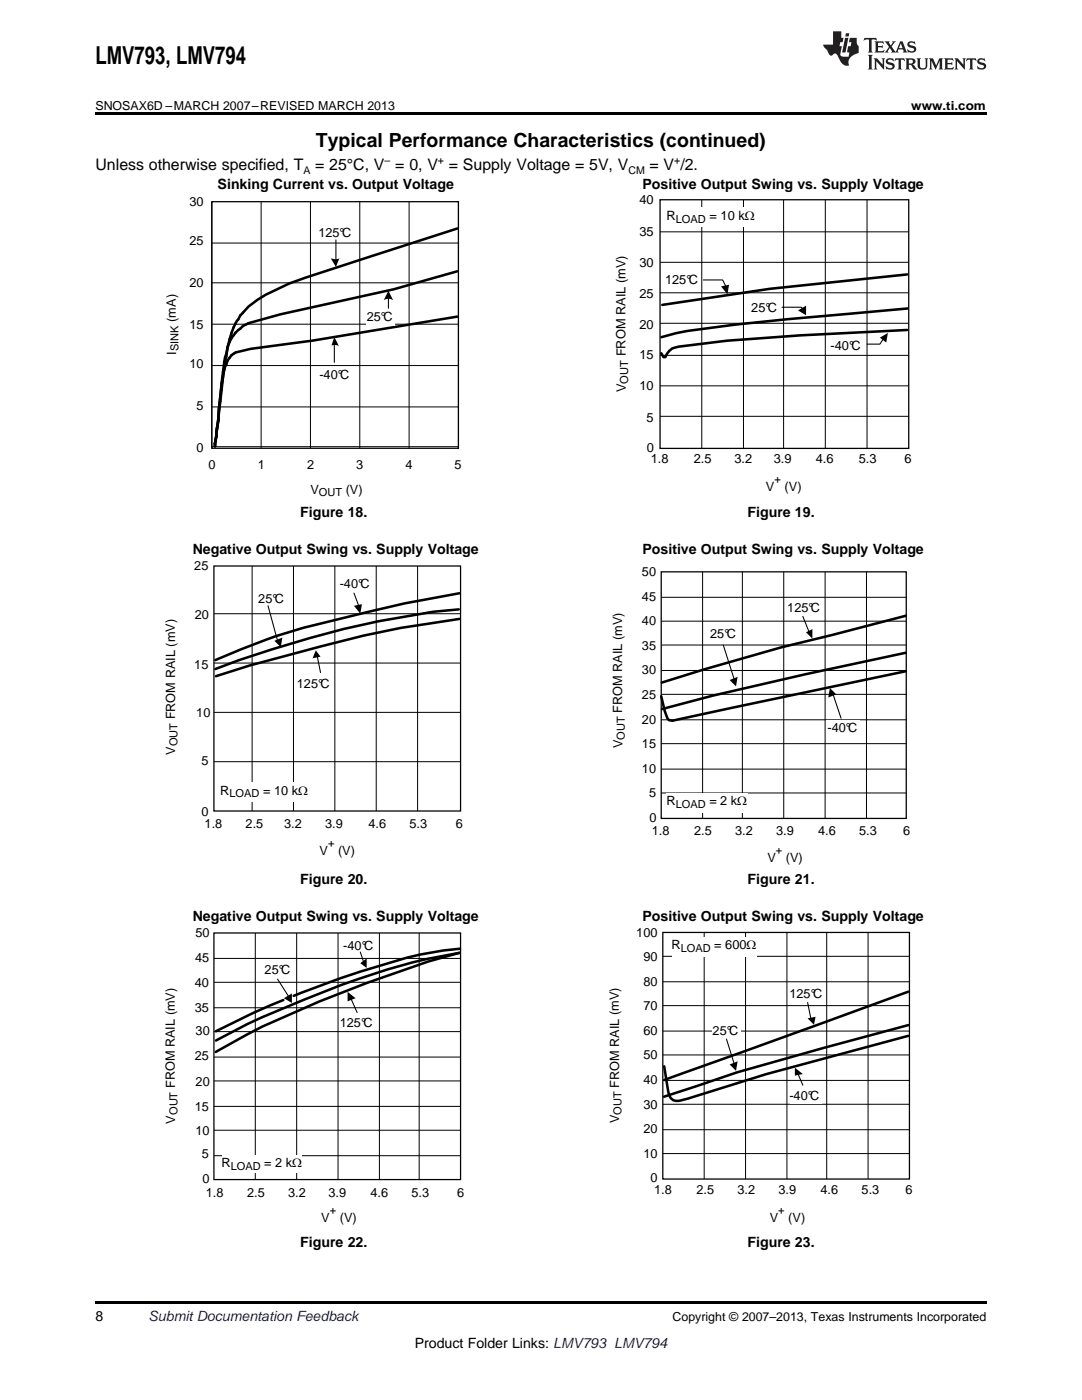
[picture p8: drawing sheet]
<svg xmlns="http://www.w3.org/2000/svg" width="216mm" height="279mm" viewBox="0 0 216 279" stroke-linecap="round" stroke-linejoin="round" font-family="sans-serif">
<path d="M19 259.7h177.8v.5h-177.8z" fill="#000"/>
<g fill="#fff">
<path d="M66.9 250.5h.3v.7h-.3z"/>
<path d="M156.1 250.5h.4v.7h-.4z"/>
</g>
<g fill="#fff">
<path d="M67.8 202.7h7v2.9h-7z" fill-rule="evenodd"/>
<path d="M52.8 192.2h5.8v2.9h-5.8z" fill-rule="evenodd"/>
<path d="M68.4 187.5h6.7v2.8h-6.7z" fill-rule="evenodd"/>
</g>
<path d="M55.4 195.4l2.2 3.5M70 199.2l1.3 2.9M71.9 190l.6 1.9" fill="none" stroke="#000" stroke-width=".21"/>
<path d="M56.7 199.2l1.5-.9v1.9zM69.4 197.9l1.5 1.3-1.5 .6zM71.9 192.2l1.3-.9v1.9z" fill="#000"/>
<g fill="none" stroke="#000" stroke-width=".2">
<path d="M42.7 196h49.2M42.7 191.3h49.2M50.9 186.2v49.2M59.2 186.2v49.2M67.5 186.2v49.2M75.7 186.2v49.2M83.6 186.2v49.2M42.7 215.7h49.2M42.7 211h49.2M42.7 205.9h49.2M42.7 201.1h49.2M42.7 230.6h49.2"/>
<path d="M42.7 225.6h49.2M42.7 220.8h49.2"/>
</g>
<path d="M42.7 186.2h49.2v49.2h-49.2z" fill="none" stroke="#000" stroke-width=".25"/>
<path d="M44.3 230.6h15.8v3.5h-15.8z" fill-rule="evenodd" fill="#fff"/>
<path d="M56.5 199.6l-6.2 2.7-7.2 3.5M91.8 189.3a77.1 77.1 0 0 0-19.8 4.6l-4.1 1.3-9.3 3.5M181.2 197.9l-48.7 17.6M43.1 207.7a184.4 184.4 0 0 1 42.2-16.3l6.4-1.2-6.2 1.7a253.9 253.9 0 0 0-36.2 14.6l-6.3 3.4M181.2 204.6l-16.9 4.5-17.2 4.9-14.6 4.9M181.2 206.7l-28.3 7.7-15.6 4.9a4.1 4.1 0 0 1-3 .3 2.09 2.09 0 0 1-.9-1.6l-.9-5.2" fill="none" stroke="#000" stroke-width=".51"/>
<path d="M159.2 214.3l1 2.3M161.1 200.1l.7 3.1" fill="none" stroke="#000" stroke-width=".21"/>
<path d="M158.6 213.1l1.6 1.2-1.6 .4zM161.1 203.2l1.6-.3-.3 1.6z" fill="#000"/>
<g fill="none" stroke="#000" stroke-width=".2">
<path d="M132.3 195.9h49.2M132.3 190.9h49.2M140.5 186.1v49.2M148.8 186.1v49.2M157 186.1v49.2M165 186.1v49.2M173.2 186.1v49.2M132.3 215.6h49.2M132.3 210.5h49.2M132.3 205.8h49.2M132.3 200.7h49.2M132.3 230.2h49.2"/>
<path d="M132.3 225.5h49.2M132.3 220.4h49.2"/>
</g>
<path d="M132.3 186.1h49.2v49.2h-49.2z" fill="none" stroke="#000" stroke-width=".25"/>
<g fill="#fff">
<path d="M157.7 196.9h6.9v3.2h-6.9z" fill-rule="evenodd"/>
<path d="M142.1 204.2h5.7v3.2h-5.7z" fill-rule="evenodd"/>
<path d="M157.7 217.2h6.3v3.2h-6.3z" fill-rule="evenodd"/>
</g>
<path d="M145 207.4l1.5 5" fill="none" stroke="#000" stroke-width=".21"/>
<path d="M145.6 212.4l1.6-.6-.3 1.9z" fill="#000"/>
<path d="M134.2 187h16.8v3.9h-16.8z" fill-rule="evenodd" fill="#fff"/>
<g fill="#fff">
<path d="M66.9 178.2h.3v.7h-.3z"/>
<path d="M156.1 178.2h.4v.7h-.4z"/>
</g>
<path d="M180.8 122.9l-14.8 3.8-10.1 2.5-15.4 4.4-8.4 2.6M180.8 130.3l-20 4.3-18.6 4.2-10.1 2.7M180.8 134l-46.6 9.8-.7-.1-.3-.4-.5-1.4-.8-2.9" fill="none" stroke="#000" stroke-width=".51"/>
<g fill="none" stroke="#000" stroke-width=".2">
<path d="M131.9 119.2h48.9M140.2 114.1v49.2M148.1 114.1v49.2M156.4 114.1v49.2M164.6 114.1v49.2M172.9 114.1v49.2M131.9 138.6h48.9M131.9 133.8h48.9M131.9 128.7h48.9M131.9 124h48.9M131.9 158.3h48.9M131.9 153.5h48.9"/>
<path d="M131.9 148.4h48.9M131.9 143.7h48.9"/>
</g>
<path d="M131.9 114.1h48.9v49.2h-48.9z" fill="none" stroke="#000" stroke-width=".25"/>
<g fill="#fff">
<path d="M157 119.8h7.3v3.2h-7.3z" fill-rule="evenodd"/>
<path d="M141.8 125.2h5.7v2.9h-5.7z" fill-rule="evenodd"/>
<path d="M165 143.7h6.6v3.1h-6.6z" fill-rule="evenodd"/>
</g>
<path d="M144.3 128.7l2.2 7M160.2 123l1.3 3.2M166.2 138.6l1.6 4.7" fill="none" stroke="#000" stroke-width=".21"/>
<path d="M145.6 135.7l1.6-.6-.3 1.9zM160.8 126.2l1.3-.6v1.9zM165.6 137.3l1.3 1.3-1.6 .6z" fill="#000"/>
<path d="M132.9 158.3h16.2v3.8h-16.2z" fill-rule="evenodd" fill="#fff"/>
<path d="M91.7 118.4l-11 2-20.2 4.9a128.4 128.4 0 0 0-17.5 6.4M91.5 121.6l-5.1 .5a211 211 0 0 0-43.4 11.4M91.7 123.5a186.6 186.6 0 0 0-27.7 5.5l-14.1 3.8-6.8 2.2" fill="none" stroke="#000" stroke-width=".51"/>
<path d="M42.7 113h49.2v48.9h-49.2z" fill="none" stroke="#000" stroke-width=".25"/>
<path d="M50.3 113v48.9M58.6 113v48.9M66.8 113v48.9M75.1 113v48.9M83.3 113v48.9M42.7 132.3h49.2M42.7 122.5h49.2M42.7 152h49.2M42.7 142.2h49.2" fill="none" stroke="#000" stroke-width=".2"/>
<g fill="#fff">
<path d="M67.8 114.9h6.6v3.1h-6.6z" fill-rule="evenodd"/>
<path d="M51.6 118h5.7v3.2h-5.7z" fill-rule="evenodd"/>
<path d="M59.2 134.9h7v3.1h-7z" fill-rule="evenodd"/>
</g>
<path d="M70.6 118.4l1 2.5M53.5 120.9l1.9 7M63.3 131.1l.7 3.1" fill="none" stroke="#000" stroke-width=".21"/>
<path d="M54.8 127.9l1.5-.7-.3 2zM63 129.8l1 1.3-1.6 .3zM70.6 120.9l1.6-.3-.3 1.9z" fill="#000"/>
<path d="M44 156.1h17.4v3.8h-17.4z" fill-rule="evenodd" fill="#fff"/>
<g fill="#fff">
<path d="M66.9 104.9h.3v.7h-.3z"/>
<path d="M156.1 104.9h.4v.7h-.4z"/>
</g>
<path d="M42.3 40.3h49.2v49.2h-49.2z" fill="none" stroke="#000" stroke-width=".25"/>
<path d="M42.3 40.3v49.2M42.3 56.4h49.2M42.3 48.5h49.2M52.1 40.3v49.2M61.9 40.3v49.2M71.8 40.3v49.2M81.6 40.3v49.2M91.5 40.3v49.2M42.3 73h49.2M42.3 64.7h49.2M42.3 81.2h49.2M42.3 89.1h49.2" fill="none" stroke="#000" stroke-width=".2"/>
<g fill="none" stroke="#000" stroke-width=".51">
<path d="M91.2 54.2l-12.6 3.5-22.6 5-6.5 1.8M91.2 45.6l-30.2 9.8a32.7 32.7 0 0 0-11.4 5.8 13.5 13.5 0 0 0-4.2 8.1M45.4 69.3a163.1 163.1 0 0 0-1.8 14.8l-.3 1.5M45.4 69.3a82.5 82.5 0 0 0-1.7 12.4M47 70.3l-.8 .6-.8 1-.2 .8a22.8 22.8 0 0 0-1.2 6.6M49.5 64.5a7.6 7.6 0 0 0-4.1 4.8M91.2 63.2l-28.7 4.8-12.5 1.6-2.9 .7M42.9 88.5v.6M43 88l-.1 .5M43 88l-.1 .8M43.2 87l-.3 1.5M43.2 87l-.2 1"/>
<path d="M43.3 85.6l-.1 1.4M43.3 85.6l-.3 2.4M43.6 83.5l-.4 3.5M43.7 81.4l-.4 4.2"/>
</g>
<g fill="#fff">
<path d="M63.5 45h7v2.9h-7z" fill-rule="evenodd"/>
<path d="M73.1 61.8h5.7v3.2h-5.7z" fill-rule="evenodd"/>
<path d="M63.9 73.3h6.3v3.1h-6.3z" fill-rule="evenodd"/>
</g>
<path d="M67 47.9v4.1M77.5 59.3v2.2M66.7 68.5v3.8" fill="none" stroke="#000" stroke-width=".21"/>
<g fill="#000">
<path d="M66.1 51.5a1.84 1.84 0 0 0 1.7 0l-.8 1.8-.9-1.6z" fill-rule="evenodd"/>
<path d="M77.5 58l1 1.9a1.67 1.67 0 0 0-1.9 0z" fill-rule="evenodd"/>
<path d="M66.7 67.2l1 1.9a1.46 1.46 0 0 0-1.7-.1l.1 .1z" fill-rule="evenodd"/>
</g>
<path d="M181 54.8l-27.3 2.8-21.5 3.2M181 65.9l-21.3 1-14.7 1.1-9.6 1.2a2.95 2.95 0 0 0-2.7 2.1h-.3l-.5-.8M181.1 61.6l-11.8 1a352 352 0 0 0-34.4 3.9l-2.9 .8" fill="none" stroke="#000" stroke-width=".51"/>
<path d="M140 39.9v49.6M148.4 39.9v49.6M156.4 39.9v49.6M164.7 39.9v49.6M173 39.9v49.6M131.7 58.4h49.6M131.7 52.4h49.6M131.7 46.3h49.6M131.7 77h49.6M131.7 70.9h49.6M131.7 64.5h49.6M131.7 83.1h49.6" fill="none" stroke="#000" stroke-width=".2"/>
<path d="M131.7 39.9h49.6v49.6h-49.6z" fill="none" stroke="#000" stroke-width=".26"/>
<g fill="#fff">
<path d="M132.7 54.3h7v3.2h-7z" fill-rule="evenodd"/>
<path d="M150 60h5.7v2.9h-5.7z" fill-rule="evenodd"/>
<path d="M165.6 67.4h6.8v3.2h-6.8z" fill-rule="evenodd"/>
<path d="M133 41.5h17.6v3.8h-17.6z" fill-rule="evenodd"/>
</g>
<path d="M140.3 55.9h3.9l.6 1.3M156 61.3h3.9l.3 .3M176.2 67.7l-.6 1h-2.6" fill="none" stroke="#000" stroke-width=".21"/>
<path d="M143.9 57.2l1.6-.4-.3 2zM159.2 62l1.6-1v1.9zM175.6 67.4l1.6-1-.4 2z" fill="#000"/>
<path d="M19 22.5h177.8v.5h-177.8z" fill="#000"/>
<g fill="#231f20">
<path d="M172.5 7.6l-.1 .5 .4-.2h.6v.1v2.1l-.2 .4h.9l-.2-.4v-2.1l.1-.1h.5l.5 .2-.2-.5zM174.5 8.3l.2 .3v1.5l-.2 .4h1.8l.2-.6a1.04 1.04 0 0 1-1.3 .2v-.7h.6l.3 .2v-.6l-.3 .2h-.6v-.6l.8-.1 .4 .3-.2-.5zM176.5 8.3l.9 1.1-.9 1.1h.8l-.2-.2 .4-.7 .5 .7-.2 .2h1.5l-.2-.2 .2-.4h.9l.1 .4-.2 .2h1l-.3-.3-.7-1.9h-.5l-.9 2-.8-1 .9-1h-.8l.1 .3-.4 .5-.3-.6 .1-.2zM179.7 8.6l.4 1h-.7zM181.3 8.4a.63 .63 0 0 0-.2 .7 .63 .63 0 0 0 .6 .4l.6 .2 .1 .2a.75 .75 0 0 1-.7 .4 .75 .75 0 0 1-.6-.5l.1 .7 .1-.1a1.11 1.11 0 0 0 1.5-.6 1.13 1.13 0 0 0-1.2-.8l-.1-.4a1.04 1.04 0 0 1 1.2 .2l-.2-.5-.2 .1-.4-.2zM173.2 10.9l.2 .4v2.2l-.2 .4h1l-.3-.4v-2.2l.3-.4zM174.3 11.6l.3 .4v1.5l-.3 .4h.8l-.2-.4v-1.3l1.5 1.7v-1.9l.2-.4h-.7l.2 .4v.9l-1.1-1.3zM177 11.8a.62 .62 0 0 0-.2 .7 .62 .62 0 0 0 .6 .4l.6 .1 .1 .3a.76 .76 0 0 1-.7 .3 .76 .76 0 0 1-.7-.4l.2 .7 .1-.1a1.11 1.11 0 0 0 1.5-.6 1.13 1.13 0 0 0-1.2-.8l-.1-.4a1.04 1.04 0 0 1 1.2 .2l-.2-.6-.2 .1-.5-.1zM178.7 11.6l-.2 .6a.61 .61 0 0 1 .8-.3v1.6l-.2 .4h.9l-.2-.4v-1.6a.63 .63 0 0 1 .7 .3l-.1-.6zM180.6 11.6l.3 .4v1.5l-.3 .4h1l-.2-.2-.1-.8 .6 .2a.76 .76 0 0 0 1.2 .7l-1-1a.58 .58 0 0 0 .6-.5 .58 .58 0 0 0-.5-.6zM181.4 11.9h.1a.45 .45 0 0 1 .5 .1 .45 .45 0 0 1 .1 .5l-.8 .2zM182.9 11.6l.2 .2a2.17 2.17 0 0 0 .3 1.9 .99 .99 0 0 0 1.6-.6v-1.1l.2-.4h-.7l.2 .2a1.92 1.92 0 0 1-.2 1.8 .6 .6 0 0 1-.9-.5v-1.1l.2-.4zM185.4 11.6l.2 .4v1.5l-.2 .4h.7l-.2-.4v-1.4l.8 1.8 .8-1.8v1.4l-.2 .4h.9l-.2-.4v-1.5l.2-.4h-.8l-.6 1.5-.6-1.5zM188.4 11.6l.2 .4v1.5l-.2 .4h1.8l.1-.6a1.04 1.04 0 0 1-1.2 .1v-.6h.5l.4 .2v-.6l-.4 .2h-.5v-.7h.8l.3 .3-.1-.6zM190.5 11.6l.2 .4v1.5l-.2 .4h.7l-.2-.4v-1.3l1.5 1.7v-1.9l.2-.4h-.7l.2 .4v.9l-1.1-1.3zM192.9 11.6l-.1 .6a.61 .61 0 0 1 .7-.3l.1 1.6-.3 .4h1l-.3-.4 .1-1.6a.63 .63 0 0 1 .7 .3l-.1-.6zM195.2 11.8a.62 .62 0 0 0-.2 .7 .62 .62 0 0 0 .6 .4l.6 .1 .1 .3a.76 .76 0 0 1-.7 .3 .76 .76 0 0 1-.6-.4l.1 .7 .1-.1a1.11 1.11 0 0 0 1.6-.6 1.13 1.13 0 0 0-1.3-.8l-.1-.4a1.04 1.04 0 0 1 1.2 .2l-.1-.6-.2 .1-.5-.1z"/>
<path d="M166.2 6.3v2.6h-1.9v.4l.8 .9a.91 .91 0 0 0 1 .8 .56 .56 0 0 1 .5-.3 .56 .56 0 0 1 .5 .3l.4 .8a1.53 1.53 0 0 0 1.9 1.2 1.54 1.54 0 0 1 1-2.1l.9-.3v-1.4a1.52 1.52 0 0 1-.4-1.6h-1.3l-.2 .8h.5l-.2 .8h-.5l-.1 1v.2l.4 .1-.2 .8a1.93 1.93 0 0 1-1.6-.3l.3-1.8h-.5l.2-.8h.4l.2-.8h-.4v-1.3zM168.6 7.6l-.6 2.9h.7l.6-2.9zM168.8 6.6l-.1 .7h.6l.2-.7z"/>
</g>
<text font-size="4.9" x="19" y="12.8">LMV793, LMV794</text>
<text font-size="3.9" x="63" y="29.3">Typical Performance Characteristics (continued)</text>
<g font-size="3.2">
<text x="19" y="34">Unless otherwise specified, T</text>
<text x="62.9" y="34">= 25°C, V = 0, V = Supply Voltage = 5V, V</text>
<text x="129.6" y="34">= V /2.</text>
</g>
<g font-size="2.8">
<text x="43.4" y="37.7">Sinking Current vs. Output Voltage</text>
<text x="128.2" y="37.7">Positive Output Swing vs. Supply Voltage</text>
<text x="59.9" y="103.2">Figure 18.</text>
<text x="149.2" y="103.2">Figure 19.</text>
<text x="38.5" y="110.6">Negative Output Swing vs. Supply Voltage</text>
<text x="128.2" y="110.6">Positive Output Swing vs. Supply Voltage</text>
<text x="59.9" y="176.4">Figure 20.</text>
<text x="149.2" y="176.4">Figure 21.</text>
<text x="38.5" y="183.8">Negative Output Swing vs. Supply Voltage</text>
<text x="128.2" y="183.8">Positive Output Swing vs. Supply Voltage</text>
<text x="59.9" y="248.8">Figure 22.</text>
<text x="149.2" y="248.8">Figure 23.</text>
<text x="19" y="263.6">8</text>
<text x="82.8" y="269">Product Folder Links: LMV793 LMV794</text>
</g>
<text font-size="2.8" fill="#0000c8" x="29.6" y="263.6">Submit Documentation Feedback</text>
<g font-size="2.6">
<text x="127.6" y="40.7">40</text>
<text x="127.6" y="47">35</text>
<text x="133" y="44">R</text>
<text x="141.6" y="44">= 10 k</text>
<text x="148.6" y="44">:</text>
<text x="127.6" y="53.2">30</text>
<text x="127.6" y="59.4">25</text>
<text x="132.7" y="56.7">125°C</text>
<text x="127.6" y="65.6">20</text>
<text x="149.9" y="62.3">25°C</text>
<text x="124.8" y="71.1" transform="rotate(-90 124.8 71.1)">FROM RAIL (mV)</text>
<text x="127.6" y="71.6">15</text>
<text x="165.7" y="69.8">-40°C</text>
<text x="127.6" y="77.8">10</text>
<text x="124.9" y="78.2" transform="rotate(-90 124.9 78.2)">V</text>
<text x="129" y="84.2">5</text>
<text x="129" y="90.1">0</text>
<text x="129.8" y="92.4">1.8</text>
<text x="138.4" y="92.4">2.5</text>
<text x="146.6" y="92.4">3.2</text>
<text x="154.4" y="92.5">3.9</text>
<text x="162.8" y="92.4">4.6</text>
<text x="171.4" y="92.4">5.3</text>
<text x="180.4" y="92.4">6</text>
<text x="152.8" y="98.1">V</text>
<text x="156.5" y="98.1">(V)</text>
</g>
<g font-size="2.5">
<text x="19" y="21.9">SNOSAX6D –MARCH 2007–REVISED MARCH 2013</text>
<text x="181.8" y="21.9">www.ti.com</text>
<text x="37.8" y="41.1">30</text>
<text x="63.5" y="47.2">125°C</text>
<text x="37.8" y="49">25</text>
<text x="37.8" y="57.4">20</text>
<text x="35.1" y="64.2" transform="rotate(-90 35.1 64.2)">(mA)</text>
<text x="37.8" y="65.6">15</text>
<text x="73.2" y="64.1">25°C</text>
<text x="35.1" y="70.8" transform="rotate(-90 35.1 70.8)">I</text>
<text x="37.8" y="73.5">10</text>
<text x="63.7" y="75.5">-40°C</text>
<text x="39.2" y="81.9">5</text>
<text x="39.2" y="90.1">0</text>
<text x="41.6" y="93.6">0</text>
<text x="51.4" y="93.6">1</text>
<text x="61.3" y="93.6">2</text>
<text x="71.1" y="93.6">3</text>
<text x="80.9" y="93.6">4</text>
<text x="90.7" y="93.6">5</text>
<text x="61.9" y="98.6">V</text>
<text x="69" y="98.6">(V)</text>
<text x="38.8" y="113.8">25</text>
<text x="67.8" y="117.3">-40°C</text>
<text x="128.1" y="119.9">45</text>
<text x="128.1" y="115">50</text>
<text x="38.9" y="123.4">20</text>
<text x="51.5" y="120.3">25°C</text>
<text x="128.1" y="124.8">40</text>
<text x="157.1" y="122.1">125°C</text>
<text x="128.1" y="129.7">35</text>
<text x="141.7" y="127.4">25°C</text>
<text x="38.8" y="133.5">15</text>
<text x="59.2" y="137.2">125°C</text>
<text x="128.1" y="134.6">30</text>
<text x="34.9" y="143.6" transform="rotate(-90 34.9 143.6)">FROM RAIL (mV)</text>
<text x="39.2" y="143.1">10</text>
<text x="124.2" y="142.3" transform="rotate(-90 124.2 142.3)">FROM RAIL (mV)</text>
<text x="128.1" y="139.5">25</text>
<text x="124.2" y="149.3" transform="rotate(-90 124.2 149.3)">V</text>
<text x="128.1" y="149.3">15</text>
<text x="128.1" y="144.4">20</text>
<text x="165.1" y="146">-40°C</text>
<text x="35" y="150.6" transform="rotate(-90 35 150.6)">V</text>
<text x="40.2" y="152.7">5</text>
<text x="128.1" y="154.2">10</text>
<text x="44" y="158.7">R</text>
<text x="52.5" y="158.7">= 10 k:</text>
<text x="129.5" y="159.1">5</text>
<text x="133" y="160.7">R</text>
<text x="141.5" y="160.7">= 2 k:</text>
<text x="40.2" y="162.8">0</text>
<text x="40.8" y="165.3">1.8</text>
<text x="49" y="165.2">2.5</text>
<text x="56.7" y="165.2">3.2</text>
<text x="64.9" y="165.2">3.9</text>
<text x="73.5" y="165.2">4.6</text>
<text x="81.7" y="165.2">5.3</text>
<text x="90.9" y="165.2">6</text>
<text x="129.6" y="164">0</text>
<text x="130.1" y="166.6">1.8</text>
<text x="138.5" y="166.6">2.5</text>
<text x="146.7" y="166.6">3.2</text>
<text x="154.9" y="166.6">3.9</text>
<text x="163.3" y="166.6">4.6</text>
<text x="171.4" y="166.6">5.3</text>
<text x="180.2" y="166.6">6</text>
<text x="63.8" y="170.6">V</text>
<text x="67.4" y="170.6">(V)</text>
<text x="153.1" y="172">V</text>
<text x="156.8" y="172">(V)</text>
<text x="39" y="191.9">45</text>
<text x="39" y="187">50</text>
<text x="68.5" y="189.6">-40°C</text>
<text x="127" y="186.9">100</text>
<text x="128.4" y="191.8">90</text>
<text x="134" y="189.5">R</text>
<text x="142.5" y="189.5">= 600</text>
<text x="149" y="189.5">:</text>
<text x="38.9" y="197.1">40</text>
<text x="52.8" y="194.5">25°C</text>
<text x="128.4" y="196.7">80</text>
<text x="38.9" y="202">35</text>
<text x="128.4" y="201.6">70</text>
<text x="157.5" y="199.2">125°C</text>
<text x="39" y="206.6">30</text>
<text x="67.8" y="204.9">125°C</text>
<text x="128.4" y="206.5">60</text>
<text x="142.2" y="206.5">25°C</text>
<text x="38.9" y="211.6">25</text>
<text x="128.4" y="211.4">50</text>
<text x="34.9" y="217.2" transform="rotate(-90 34.9 217.2)">FROM RAIL (mV)</text>
<text x="38.9" y="221.7">15</text>
<text x="39" y="216.7">20</text>
<text x="123.5" y="217.1" transform="rotate(-90 123.5 217.1)">FROM RAIL (mV)</text>
<text x="128.4" y="221.3">30</text>
<text x="128.4" y="216.3">40</text>
<text x="157.5" y="219.5">-40°C</text>
<text x="34.9" y="224.2" transform="rotate(-90 34.9 224.2)">V</text>
<text x="39" y="226.4">10</text>
<text x="123.6" y="224.1" transform="rotate(-90 123.6 224.1)">V</text>
<text x="128.4" y="226.2">20</text>
<text x="40.3" y="231.2">5</text>
<text x="44.2" y="233">R</text>
<text x="52.7" y="233">= 2 k:</text>
<text x="128.4" y="231.1">10</text>
<text x="40.4" y="236.1">0</text>
<text x="41.1" y="238.9">1.8</text>
<text x="49.3" y="238.9">2.5</text>
<text x="57.5" y="238.9">3.2</text>
<text x="65.5" y="238.9">3.9</text>
<text x="73.9" y="238.9">4.6</text>
<text x="82.1" y="238.9">5.3</text>
<text x="91.2" y="238.9">6</text>
<text x="129.8" y="236">0</text>
<text x="130.5" y="238.4">1.8</text>
<text x="139" y="238.4">2.5</text>
<text x="147.2" y="238.4">3.2</text>
<text x="155.3" y="238.4">3.9</text>
<text x="163.7" y="238.4">4.6</text>
<text x="171.9" y="238.4">5.3</text>
<text x="180.7" y="238.4">6</text>
<text x="64.1" y="243.8">V</text>
<text x="67.8" y="243.8">(V)</text>
<text x="153.6" y="243.9">V</text>
<text x="157.3" y="243.9">(V)</text>
<text x="134.2" y="263.6">Copyright © 2007–2013, Texas Instruments Incorporated</text>
</g>
<g font-size="2.2">
<text x="134.8" y="44.4">LOAD</text>
<text x="35.6" y="70.1" transform="rotate(-90 35.6 70.1)">SINK</text>
<text x="125.3" y="76.5" transform="rotate(-90 125.3 76.5)">OUT</text>
<text x="63.6" y="99.1">OUT</text>
<text x="154.5" y="96.4">+</text>
<text x="35.4" y="148.9" transform="rotate(-90 35.4 148.9)">OUT</text>
<text x="124.7" y="147.6" transform="rotate(-90 124.7 147.6)">OUT</text>
<text x="45.8" y="159.1">LOAD</text>
<text x="134.8" y="161.2">LOAD</text>
<text x="65.5" y="169">+</text>
<text x="154.8" y="170.3">+</text>
<text x="135.8" y="190">LOAD</text>
<text x="35.4" y="222.5" transform="rotate(-90 35.4 222.5)">OUT</text>
<text x="124" y="222.4" transform="rotate(-90 124 222.4)">OUT</text>
<text x="46" y="233.4">LOAD</text>
<text x="65.8" y="242.2">+</text>
<text x="155.3" y="242.2">+</text>
</g>
<g font-size="2.1">
<text x="60.5" y="34.6">A</text>
<text x="76.7" y="32.7">–</text>
<text x="87.4" y="32.7">+</text>
<text x="125.4" y="34.6">CM</text>
<text x="134.5" y="32.7">+</text>
</g>
</svg>
